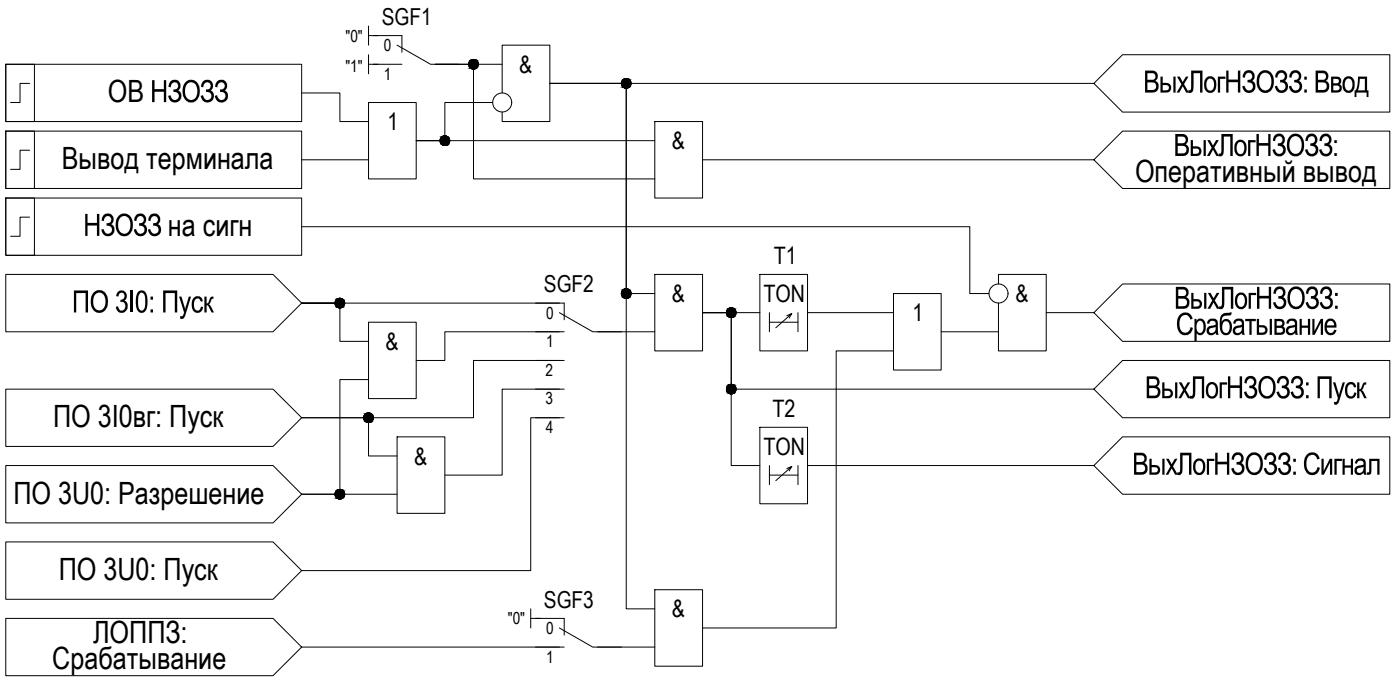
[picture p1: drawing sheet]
<svg xmlns="http://www.w3.org/2000/svg" width="639mm" height="315mm" viewBox="0 0 639 315" stroke-linecap="round" stroke-linejoin="round" font-family="sans-serif">
<!-- layer: 0 -->
<g fill="none" stroke="#000" stroke-width=".46">
<path d="M168 12v9M168 16h5M3 29h13v26h-13zM3 29h135v26h-135zM14 38h-5v9h-4M168 25v9M168 29h5M229 29h-30h17v53h83M251 38h35v96h13M499 38l13-13h122v26h-122zM499 38h-248h35v240h13M3 60h135v26h-135z"/>
<path d="M3 60h13v26h-13zM138 42h17v13h13M168 47h22v35h-22zM225 47h-22v17h-13h109M229 42v-21h22v34h-22v-4M299 55h22v35h-22zM14 69h-5v8h-4M138 73h30M321 73h178M499 73l13-13h122v26h-122zM3 90h135v26h-135zM3 90h13v26h-13z"/>
<path d="M14 99h-5v9h-4M138 103h305v31h8M3 125h122l13 13-13 13h-122zM255 138h-117h17v18h13M299 125h22v35h-22zM347 125h22v35h-22zM408 134h22v35h-22zM456 130v-5h22v35h-22v-22M168 147h22v35h-22zM255 151h-52v13h-13M273 151h26M321 143h13v69h13"/>
<path d="M347 143h-26h13v34h165M351 143v8M351 147h13M359 144l2-1-7 7M361 143l-1 2M364 143v8M369 143h39M430 151h26M478 143h21M499 143l13-13h122v26h-122zM3 177h122l13 14-13 13h-122zM168 173h-13v52h-17"/>
<path d="M244 164h14M244 177h14M255 164h-39v27h-78M255 177h-26v40h-26M408 160h-26v126h-61M499 177l13-13h122v27h-122zM138 191h30v17h13M181 199h22v35h-22zM244 191h14M255 191h-13v69h-104l-13-13h-122v26h122l13-13M347 195h22v35h-22zM3 212h122l13 13-13 13h-122z"/>
<path d="M351 212v9M351 217h13M359 214l2-1-7 6M361 213l-1 2M364 212v9M369 212h130M499 212l13-13h122v26h-122zM138 225h43M242 278v8M299 269h22v35h-22zM3 282h122l13 13-13 13h-122zM138 295h117"/>
<path d="M242 282h5M273 295h26"/>
<circle cx="216" cy="29" r="2.2"/>
<circle cx="286" cy="38" r="2.2"/>
<circle cx="229" cy="47" r="4"/>
<circle cx="203" cy="64" r="2.2"/>
<circle cx="155" cy="138" r="2.2"/>
<circle cx="286" cy="134" r="2.2"/>
<circle cx="456" cy="134" r="4"/>
<circle cx="334" cy="143" r="2.2"/>
<circle cx="334" cy="177" r="2.2"/>
<circle cx="168" cy="191" r="2.2"/>
<circle cx="155" cy="225" r="2.2"/>
</g>
<g fill="#000" stroke="#000" stroke-width=".46">
<path d="M216 31h1zM285 36h1zM285 40h1zM203 66h1zM285 136h1zM285 132h1zM155 140h1zM333 145h1zM333 140h1zM333 180h1zM333 175h1zM168 193h1z"/>
<path d="M155 228h1z"/>
<path d="M216 27h1zM216 27h1z"/>
<path d="M216 27h1zM215 27h2z"/>
<path d="M215 27h2zM215 27h2z"/>
<path d="M215 31h2zM215 31h2z"/>
<path d="M215 27h2zM215 27h2z"/>
<path d="M215 31h2zM215 31h2z"/>
<path d="M215 27l2 1zM215 28h2z"/>
<path d="M215 31h2zM215 31h2z"/>
<path d="M215 28h3zM215 28h3z"/>
<path d="M215 31h2zM215 31h2z"/>
<path d="M215 28h3zM215 28h3z"/>
<path d="M215 31h3zM215 31h2z"/>
<path d="M215 28h3zM215 28h3z"/>
<path d="M215 31h3zM215 31h3z"/>
<path d="M214 28h4zM214 28h4z"/>
<path d="M214 31h4zM214 31h4z"/>
<path d="M214 28h4zM214 28h4z"/>
<path d="M214 31h4zM214 31h4z"/>
<path d="M214 28l4 1zM214 28l4 1z"/>
<path d="M214 30h4zM214 30l4 1z"/>
<path d="M214 29h4zM214 29h4z"/>
<path d="M214 30h4zM214 30h4z"/>
<path d="M214 29h4zM214 29h4z"/>
<path d="M214 30h4zM214 30h4z"/>
<path d="M214 29h4zM214 29h4z"/>
<path d="M214 30h4zM214 30h4z"/>
<path d="M214 29h4zM214 29h4z"/>
<path d="M214 29l4 1zM214 29l4 1z"/>
<path d="M214 30h4zM214 30h4z"/>
<path d="M285 36h2zM285 36h2z"/>
<path d="M285 36h2zM285 36h2z"/>
<path d="M285 36h2zM285 36h2z"/>
<path d="M285 36h2zM285 36h2z"/>
<path d="M285 40h2zM285 40h2z"/>
<path d="M285 36h2zM284 36h3z"/>
<path d="M285 40h2zM285 40h2z"/>
<path d="M284 36l3 1zM284 36l3 1z"/>
<path d="M284 40h3zM284 40h3z"/>
<path d="M284 37h4zM284 37h4z"/>
<path d="M284 40h3zM284 40h3z"/>
<path d="M284 37h4zM284 37h4z"/>
<path d="M284 39h4zM284 39l3 1z"/>
<path d="M284 37h4zM284 37h4z"/>
<path d="M284 39h4zM284 39h4z"/>
<path d="M284 37h4zM284 37h4z"/>
<path d="M284 39h4zM284 39h4z"/>
<path d="M284 37h4zM284 37h4z"/>
<path d="M284 39h4zM284 39h4z"/>
<path d="M284 37l4 1zM284 37l4 1z"/>
<path d="M284 39h4zM284 39h4z"/>
<path d="M284 38h4zM284 38h4z"/>
<path d="M284 38h4zM284 38l4 1z"/>
<path d="M284 38h4zM284 38h4z"/>
<path d="M284 38h4zM284 38h4z"/>
<path d="M284 38h4zM284 38h4z"/>
<path d="M285 40h2zM285 40h1z"/>
<path d="M285 40h2zM285 40h2z"/>
<path d="M203 62h1zM203 62h1z"/>
<path d="M203 62h1zM202 62h2z"/>
<path d="M202 62h2zM202 62h2z"/>
<path d="M202 66h2zM202 66h2z"/>
<path d="M202 62h2zM202 62h2z"/>
<path d="M202 66h2zM202 66h2z"/>
<path d="M202 62h2zM202 62h2z"/>
<path d="M202 66h2zM202 66h2z"/>
<path d="M202 62l2 1zM202 63h2z"/>
<path d="M202 66h2zM202 66h2z"/>
<path d="M202 63h3zM202 63h3z"/>
<path d="M202 66h2zM202 66h2z"/>
<path d="M202 63h3zM202 63h3z"/>
<path d="M202 66h3zM202 66h2z"/>
<path d="M201 63h4zM201 63h4z"/>
<path d="M201 66h4zM201 66h4z"/>
<path d="M201 63h4zM201 63h4z"/>
<path d="M201 65h4zM201 65l4 1z"/>
<path d="M201 63h4zM201 63h4z"/>
<path d="M201 65h4zM201 65h4z"/>
<path d="M201 63l4 1zM201 63l4 1z"/>
<path d="M201 65h4zM201 65h4z"/>
<path d="M201 64h4zM201 64h4z"/>
<path d="M201 65h4zM201 65h4z"/>
<path d="M201 64h4zM201 64h4z"/>
<path d="M201 64h4zM201 64h4z"/>
<path d="M201 64h4zM201 64h4z"/>
<path d="M201 64l4 1zM201 64l4 1z"/>
<path d="M201 65h4zM201 65h4z"/>
<path d="M155 136h1zM155 136h1z"/>
<path d="M155 136h1zM154 136h2z"/>
<path d="M154 136h2zM154 136h2z"/>
<path d="M154 136h2zM154 136h2z"/>
<path d="M154 136h2zM154 136h2z"/>
<path d="M154 136l3 1zM154 137h3z"/>
<path d="M154 137h3zM154 137h3z"/>
<path d="M154 140h3zM154 140h2z"/>
<path d="M154 137h3zM153 137h4z"/>
<path d="M154 140h3zM154 140h3z"/>
<path d="M153 137h4zM153 137h4z"/>
<path d="M153 140h4zM153 140h4z"/>
<path d="M153 137h4zM153 137h4z"/>
<path d="M153 139h4zM153 139l4 1z"/>
<path d="M153 137h4zM153 137h4z"/>
<path d="M153 139h4zM153 139h4z"/>
<path d="M153 137l4 1zM153 137l4 1z"/>
<path d="M153 139h4zM153 139h4z"/>
<path d="M153 138h4zM153 138h4z"/>
<path d="M153 139h4zM153 139h4z"/>
<path d="M153 138h4zM153 138h4z"/>
<path d="M153 139h4zM153 139h4z"/>
<path d="M153 138h4zM153 138h4z"/>
<path d="M153 138h4zM153 138h4z"/>
<path d="M153 138h4zM153 138l4 1z"/>
<path d="M285 132h2zM285 132h2z"/>
<path d="M285 132h2zM285 132h2z"/>
<path d="M285 136h2zM285 136h1z"/>
<path d="M285 132h2zM285 132h2z"/>
<path d="M285 136h2zM285 136h2z"/>
<path d="M285 132h2zM285 132h2z"/>
<path d="M285 136h2zM285 136h2z"/>
<path d="M285 132h2zM284 132h3z"/>
<path d="M285 136h2zM285 136h2z"/>
<path d="M284 132h3zM284 132h3z"/>
<path d="M284 136h3zM284 136h3z"/>
<path d="M284 132l4 1zM284 133h4z"/>
<path d="M284 135h3zM284 135l3 1z"/>
<path d="M284 133h4zM284 133h4z"/>
<path d="M284 135h4zM284 135h3z"/>
<path d="M284 133h4zM284 133h4z"/>
<path d="M284 135h4zM284 135h4z"/>
<path d="M284 133h4zM284 133h4z"/>
<path d="M284 135h4zM284 135h4z"/>
<path d="M284 133h4zM284 133h4z"/>
<path d="M284 135h4zM284 135h4z"/>
<path d="M284 133h4zM284 133h4z"/>
<path d="M284 135h4zM284 135h4z"/>
<path d="M284 133l4 1zM284 133l4 1z"/>
<path d="M284 134h4zM284 134l4 1z"/>
<path d="M284 134h4zM284 134h4z"/>
<path d="M284 134h4zM284 134h4z"/>
<path d="M284 134h4zM284 134h4z"/>
<path d="M154 140h2zM154 140h2z"/>
<path d="M154 140h2zM154 140h2z"/>
<path d="M154 140h2zM154 140h2z"/>
<path d="M154 140h2zM154 140h2z"/>
<path d="M333 140l1 1zM333 141h1z"/>
<path d="M333 141h2zM333 141h2z"/>
<path d="M333 145h1zM333 145h1z"/>
<path d="M333 141h2zM333 141h2z"/>
<path d="M333 145h2zM333 145h1z"/>
<path d="M333 141h2zM333 141h2z"/>
<path d="M333 145h2zM333 145h2z"/>
<path d="M333 141h2zM332 141h3z"/>
<path d="M333 144h2zM333 144l2 1z"/>
<path d="M332 141h3zM332 141h3z"/>
<path d="M332 144h3zM332 144h3z"/>
<path d="M332 141h3zM332 141h3z"/>
<path d="M332 144h3zM332 144h3z"/>
<path d="M332 141h4zM332 141h4z"/>
<path d="M332 144h3zM332 144h3z"/>
<path d="M332 141l4 1zM332 141l4 1z"/>
<path d="M332 144h4zM332 144h3z"/>
<path d="M332 142h4zM332 142h4z"/>
<path d="M332 144h4zM332 144h4z"/>
<path d="M332 142h4zM332 142h4z"/>
<path d="M332 143h4zM332 143l4 1z"/>
<path d="M332 142h4zM332 142h4z"/>
<path d="M332 143h4zM332 143h4z"/>
<path d="M332 142h4zM332 142h4z"/>
<path d="M332 143h4zM332 143h4z"/>
<path d="M332 142l4 1zM332 142l4 1z"/>
<path d="M332 143h4zM332 143h4z"/>
<path d="M332 143h4zM332 143h4z"/>
<path d="M333 175h1zM333 175h1z"/>
<path d="M333 175h2zM333 175h2z"/>
<path d="M333 180h1zM333 180h1z"/>
<path d="M333 175l2 1zM333 176h2z"/>
<path d="M333 179h2zM333 179l1 1z"/>
<path d="M333 176h2zM333 176h2z"/>
<path d="M333 179h2zM333 179h2z"/>
<path d="M333 176h2zM332 176h3z"/>
<path d="M333 179h2zM333 179h2z"/>
<path d="M332 176h3zM332 176h3z"/>
<path d="M332 179h3zM332 179h3z"/>
<path d="M332 176h3zM332 176h3z"/>
<path d="M332 179h3zM332 179h3z"/>
<path d="M332 176h4zM332 176h4z"/>
<path d="M332 179h3zM332 179h3z"/>
<path d="M332 176h4zM332 176h4z"/>
<path d="M332 179h4zM332 179h3z"/>
<path d="M332 176l4 1zM332 176l4 1z"/>
<path d="M332 178h4zM332 178l4 1z"/>
<path d="M332 177h4zM332 177h4z"/>
<path d="M332 178h4zM332 178h4z"/>
<path d="M332 177h4zM332 177h4z"/>
<path d="M332 178h4zM332 178h4z"/>
<path d="M332 177h4zM332 177h4z"/>
<path d="M332 178h4zM332 178h4z"/>
<path d="M332 177h4zM332 177h4z"/>
<path d="M332 177l4 1zM332 177l4 1z"/>
<path d="M332 178h4zM332 178h4z"/>
<path d="M168 188h1zM168 188h1z"/>
<path d="M168 188h1zM168 188h1z"/>
<path d="M168 188l1 1zM167 189h2z"/>
<path d="M168 193h1zM168 193h1z"/>
<path d="M167 189h2zM167 189h2z"/>
<path d="M167 193h2zM167 193h2z"/>
<path d="M167 189h2zM167 189h2z"/>
<path d="M167 192h2zM167 192l2 1z"/>
<path d="M167 189h3zM167 189h3z"/>
<path d="M167 192h2zM167 192h2z"/>
<path d="M167 189h3zM167 189h3z"/>
<path d="M167 192h3zM167 192h2z"/>
<path d="M167 189h3zM167 189h3z"/>
<path d="M167 192h3zM167 192h3z"/>
<path d="M167 189h3zM167 189h3z"/>
<path d="M167 192h3zM167 192h3z"/>
<path d="M166 189l4 1zM166 189l4 1z"/>
<path d="M166 192h4zM166 192h4z"/>
<path d="M166 190h4zM166 190h4z"/>
<path d="M166 192h4zM166 192h4z"/>
<path d="M166 190h4zM166 190h4z"/>
<path d="M166 191h4zM166 191l4 1z"/>
<path d="M166 190h4zM166 190h4z"/>
<path d="M166 191h4zM166 191h4z"/>
<path d="M166 190h4zM166 190h4z"/>
<path d="M166 191h4zM166 191h4z"/>
<path d="M166 190l4 1zM166 190l4 1z"/>
<path d="M166 191h4zM166 191h4z"/>
<path d="M166 191h4zM166 191h4z"/>
<path d="M155 223h1zM155 223h1z"/>
<path d="M155 223h1zM154 223h2z"/>
<path d="M154 223h2zM154 223h2z"/>
<path d="M154 227h2zM154 227l2 1z"/>
<path d="M154 223l2 1zM154 224h2z"/>
<path d="M154 227h2zM154 227h2z"/>
<path d="M154 224h2zM154 224h2z"/>
<path d="M154 227h2zM154 227h2z"/>
<path d="M154 224h3zM154 224h3z"/>
<path d="M154 227h2zM154 227h2z"/>
<path d="M154 224h3zM154 224h3z"/>
<path d="M154 227h3zM154 227h2z"/>
<path d="M154 224h3zM154 224h3z"/>
<path d="M154 227h3zM154 227h3z"/>
<path d="M153 224h4zM153 224h4z"/>
<path d="M153 227h4zM153 227h4z"/>
<path d="M153 224h4zM153 224h4z"/>
<path d="M153 227h4zM153 227h4z"/>
<path d="M153 224l4 1zM153 224l4 1z"/>
<path d="M153 226h4zM153 226l4 1z"/>
<path d="M153 225h4zM153 225h4z"/>
<path d="M153 226h4zM153 226h4z"/>
<path d="M153 225h4zM153 225h4z"/>
<path d="M153 226h4zM153 226h4z"/>
<path d="M153 225h4zM153 225h4z"/>
<path d="M153 226h4zM153 226h4z"/>
<path d="M153 225h4zM153 225h4z"/>
<path d="M153 225l4 1zM153 225l4 1z"/>
<path d="M153 226h4zM153 226h4z"/>
</g>
<!-- layer: TEXT -->
<g fill="#000">
<path d="M603 62l2-1h2l1 2v2a1.4 1.4 0 0 0 0 2v2l-1 2h-2l-2-1-1-2h1l1 2h1h1l1-1v-2h-2v-2l2-1v-1l-2-1-1 1-1 1h-1z"/>
<path d="M606 146l2-1 2 2v2h-4v2l1 1h1l1-2 1 1-2 2h-2l-1-2v-2zM606 147v1h3l-1-2z"/>
</g>
<path d="M170 16h13v8M170 29h13M181 21l16 8h13M244 138h14v8M244 151h14M255 143l16 8h13M244 282h14v8M244 295h14M255 286l16 9h13" fill="none" stroke="#000" stroke-width=".46"/>
<g font-size="14">
<text x="49" y="47">ОВ</text>
<text x="68" y="47">НЗОЗЗ</text>
<text x="522" y="42">ВыхЛогНЗОЗЗ :Ввод</text>
<text x="536" y="71">ВыхЛогНЗОЗЗ</text>
<text x="608" y="71">:</text>
<text x="28" y="77">Вывод терминала</text>
<text x="518" y="83">Оперативный вывод</text>
<text x="38" y="108">НЗОЗЗ</text>
<text x="77" y="108">на сигн</text>
<text x="32" y="143">ПО 3I0: Пуск</text>
<text x="536" y="141">ВыхЛогНЗОЗЗ :</text>
<text x="537" y="153">Срабатывание</text>
<text x="523" y="182">ВыхЛогНЗОЗЗ :Пуск</text>
<text x="24" y="195">ПО 3I0вг: Пуск</text>
<text x="517" y="217">ВыхЛогНЗОЗЗ :Сигнал</text>
<text x="6" y="230">ПО 3U0: Разрешение</text>
<text x="27" y="265">ПО 3U0: Пуск</text>
<text x="43" y="293">ЛОППЗ:</text>
<text x="24" y="305">Срабатывание</text>
</g>
<g font-size="11">
<text x="237" y="33">&amp;</text>
<text x="177" y="59">1</text>
<text x="307" y="68">&amp;</text>
<text x="353" y="120">T1</text>
<text x="307" y="138">&amp;</text>
<text x="349" y="138">TON</text>
<text x="464" y="138">&amp;</text>
<text x="417" y="147">1</text>
<text x="176" y="160">&amp;</text>
<text x="353" y="190">T2</text>
<text x="349" y="208">TON</text>
<text x="189" y="212">&amp;</text>
<text x="307" y="282">&amp;</text>
</g>
<g font-size="10.7">
<text x="174" y="11">SGF1</text>
<text x="248" y="133">SGF2</text>
<text x="248" y="277">SGF3</text>
</g>
<g font-size="7.6">
<text x="158" y="19">&quot;0&quot;</text>
<text x="175" y="23">0</text>
<text x="158" y="33">&quot;1&quot;</text>
<text x="175" y="36">1</text>
<text x="249" y="145">0</text>
<text x="249" y="158">1</text>
<text x="249" y="171">2</text>
<text x="249" y="184">3</text>
<text x="249" y="197">4</text>
<text x="232" y="285">&quot;0&quot;</text>
<text x="249" y="289">0</text>
<text x="249" y="302">1</text>
</g>
</svg>
